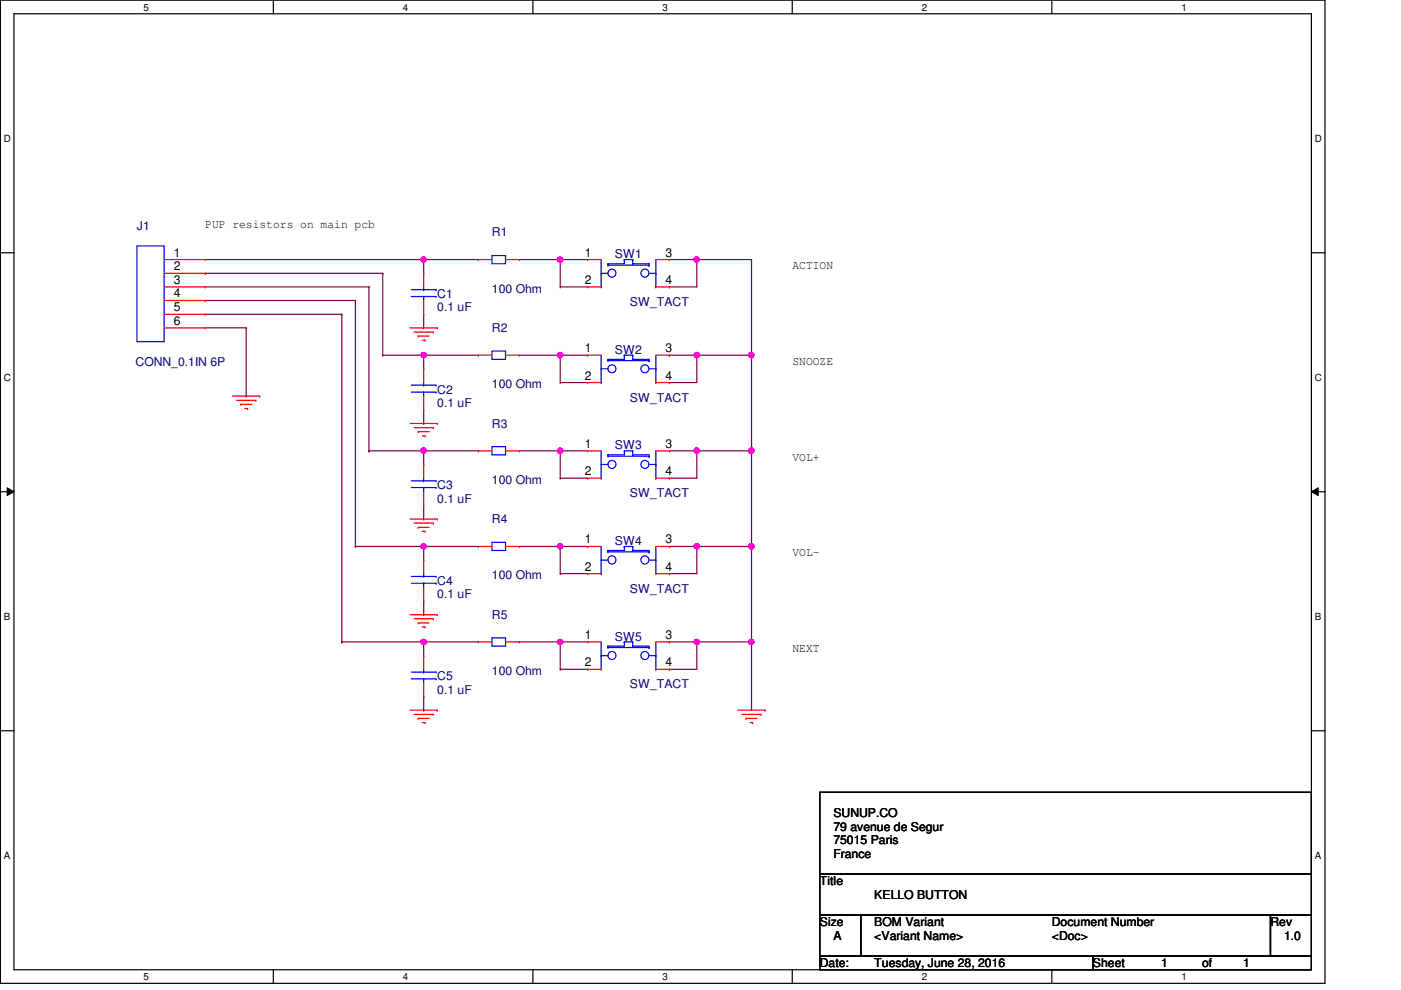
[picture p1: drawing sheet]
<svg xmlns="http://www.w3.org/2000/svg" width="297mm" height="210mm" viewBox="0 0 297 210" stroke-linecap="round" stroke-linejoin="round" font-family="sans-serif">
<path d="M.1 0h280.8v208.5h-280.8zM3 2.9h275v202.7h-275z" fill="none" stroke="#000" stroke-width=".25"/>
<g fill="#fff">
<path d="M30.4 .3h1.2v2.4h-1.2z"/>
<path d="M30.4 205.9h1.2v2.3h-1.2z"/>
</g>
<path d="M58 0v2.9M58 205.6v2.9" fill="none" stroke="#000" stroke-width=".25"/>
<g fill="#fff">
<path d="M85.4 .3h1.2v2.4h-1.2z"/>
<path d="M85.4 205.9h1.2v2.3h-1.2z"/>
</g>
<path d="M113 0v2.9M113 205.6v2.9" fill="none" stroke="#000" stroke-width=".25"/>
<g fill="#fff">
<path d="M140.5 .3h1.1v2.4h-1.1z"/>
<path d="M140.5 205.9h1.1v2.3h-1.1z"/>
</g>
<path d="M168 0v2.9M168 205.6v2.9" fill="none" stroke="#000" stroke-width=".25"/>
<g fill="#fff">
<path d="M195.4 .3h1.2v2.4h-1.2z"/>
<path d="M195.4 205.9h1.2v2.3h-1.2z"/>
</g>
<path d="M223 0v2.9M223 205.6v2.9" fill="none" stroke="#000" stroke-width=".25"/>
<g fill="#fff">
<path d="M250.5 .3h1.1v2.4h-1.1z"/>
<path d="M250.5 205.9h1.1v2.3h-1.1z"/>
<path d="M.8 28.2h1.5v2.4h-1.5z"/>
<path d="M278.8 28.2h1.4v2.4h-1.4z"/>
<path d="M.8 78.9h1.5v2.3h-1.5z"/>
<path d="M278.8 78.9h1.4v2.3h-1.4z"/>
</g>
<path d="M.1 53.6h2.9M278 53.6h2.9" fill="none" stroke="#000" stroke-width=".25"/>
<g fill="#fff">
<path d="M.8 129.6h1.4v2.3h-1.4z"/>
<path d="M278.8 129.6h1.3v2.3h-1.3z"/>
</g>
<path d="M.1 104.3h2.9M278 104.3h2.9" fill="none" stroke="#000" stroke-width=".25"/>
<path d="M1.5 103.4l1.5 .9-1.5 .8zM278 104.3l1.5-.9v1.7z" fill="#000"/>
<path d="M1.5 103.4l1.5 .9-1.5 .8zM278 104.3l1.5-.9v1.7z" fill="none" stroke="#000" stroke-width=".21"/>
<g fill="#fff">
<path d="M.8 180.3h1.4v2.3h-1.4z"/>
<path d="M278.8 180.3h1.3v2.3h-1.3z"/>
</g>
<path d="M.1 154.9h2.9M278 154.9h2.9" fill="none" stroke="#000" stroke-width=".25"/>
<path d="M118.8 55h.1M118.8 55v5.8M118.8 55h5.8M118.8 60.8h.1M118.8 60.8h5.8" fill="none" stroke="#800040" stroke-width=".25"/>
<circle cx="118.8" cy="55" r=".56" fill="#f0f"/>
<circle cx="118.8" cy="55" r=".56" fill="none" stroke="#f0f" stroke-width=".25"/>
<path d="M43.5 55h46.3M89.8 55h.1" fill="none" stroke="#800040" stroke-width=".25"/>
<circle cx="89.8" cy="55" r=".56" fill="#f0f"/>
<circle cx="89.8" cy="55" r=".56" fill="none" stroke="#f0f" stroke-width=".25"/>
<path d="M147.7 55h.1M147.7 55h11.6" fill="none" stroke="#800040" stroke-width=".25"/>
<circle cx="147.7" cy="55" r=".56" fill="#f0f"/>
<circle cx="147.7" cy="55" r=".56" fill="none" stroke="#f0f" stroke-width=".25"/>
<path d="M147.7 55h.1M147.7 55v5.8h-5.8M141.9 60.8h.1M147.7 75.3h.1M147.7 75.3h11.6" fill="none" stroke="#800040" stroke-width=".25"/>
<circle cx="147.7" cy="75.3" r=".57" fill="#f0f"/>
<circle cx="147.7" cy="75.3" r=".57" fill="none" stroke="#f0f" stroke-width=".25"/>
<path d="M118.8 75.3h.1M118.8 75.3v5.8M147.7 75.3h.1M147.7 75.3v5.8h-5.8M118.8 81.1h.1M118.8 81.1h5.8M141.9 81.1h.1" fill="none" stroke="#800040" stroke-width=".25"/>
<circle cx="118.8" cy="75.3" r=".57" fill="#f0f"/>
<circle cx="118.8" cy="75.3" r=".57" fill="none" stroke="#f0f" stroke-width=".25"/>
<path d="M118.8 75.3h.1M118.8 75.3h5.8M118.8 95.6h.1M118.8 95.6v5.8M118.8 95.6h5.8M147.7 95.6h.1M147.7 95.6h11.6M118.8 101.4h.1M118.8 101.4h5.8" fill="none" stroke="#800040" stroke-width=".25"/>
<circle cx="159.3" cy="95.5" r=".56" fill="#f0f"/>
<circle cx="159.3" cy="95.5" r=".56" fill="none" stroke="#f0f" stroke-width=".25"/>
<circle cx="147.7" cy="95.6" r=".56" fill="#f0f"/>
<circle cx="147.7" cy="95.6" r=".56" fill="none" stroke="#f0f" stroke-width=".25"/>
<path d="M147.7 95.6h.1M147.7 95.6v5.8h-5.8M118.8 115.9h.1M118.8 115.9h5.8M141.9 101.4h.1" fill="none" stroke="#800040" stroke-width=".25"/>
<circle cx="118.8" cy="115.8" r=".56" fill="#f0f"/>
<circle cx="118.8" cy="115.8" r=".56" fill="none" stroke="#f0f" stroke-width=".25"/>
<path d="M118.8 115.9h.1M118.8 115.9v5.7M147.7 115.9h.1M147.7 115.9h11.6M118.8 121.6h.1M118.8 121.6h5.8" fill="none" stroke="#800040" stroke-width=".25"/>
<circle cx="159.3" cy="115.8" r=".56" fill="#f0f"/>
<circle cx="159.3" cy="115.8" r=".56" fill="none" stroke="#f0f" stroke-width=".25"/>
<circle cx="147.7" cy="115.8" r=".56" fill="#f0f"/>
<circle cx="147.7" cy="115.8" r=".56" fill="none" stroke="#f0f" stroke-width=".25"/>
<path d="M147.7 115.9h.1M147.7 115.9v5.7h-5.8M118.8 136.1h.1M118.8 136.1h5.8M141.9 121.6h.1" fill="none" stroke="#800040" stroke-width=".25"/>
<circle cx="118.8" cy="136.1" r=".56" fill="#f0f"/>
<circle cx="118.8" cy="136.1" r=".56" fill="none" stroke="#f0f" stroke-width=".25"/>
<path d="M118.8 136.1h.1M118.8 136.1v5.8M147.7 136.1h.1M147.7 136.1h11.6M118.8 141.9h.1M118.8 141.9h5.8" fill="none" stroke="#800040" stroke-width=".25"/>
<circle cx="147.7" cy="136.1" r=".56" fill="#f0f"/>
<circle cx="147.7" cy="136.1" r=".56" fill="none" stroke="#f0f" stroke-width=".25"/>
<path d="M159.3 55h.1M159.3 55v20.3M147.7 136.1h.1M147.7 136.1v5.8h-5.8M159.3 136.1h.1M159.3 136.1v14.5M141.9 141.9h.1" fill="none" stroke="#800040" stroke-width=".25"/>
<circle cx="159.3" cy="136.1" r=".56" fill="#f0f"/>
<circle cx="159.3" cy="136.1" r=".56" fill="none" stroke="#f0f" stroke-width=".25"/>
<path d="M159.3 95.6h.1M159.3 95.6v20.3" fill="none" stroke="#800040" stroke-width=".25"/>
<circle cx="159.3" cy="95.5" r=".56" fill="#f0f"/>
<circle cx="159.3" cy="95.5" r=".56" fill="none" stroke="#f0f" stroke-width=".25"/>
<path d="M159.3 75.3h.1M159.3 75.3v20.3" fill="none" stroke="#800040" stroke-width=".25"/>
<circle cx="159.3" cy="75.3" r=".56" fill="#f0f"/>
<circle cx="159.3" cy="75.3" r=".56" fill="none" stroke="#f0f" stroke-width=".25"/>
<g fill="none" stroke="#800040" stroke-width=".25">
<path d="M43.5 58h.1M43.5 58h37.6M81.1 58h.1M81.1 58v17.3M43.5 63.7h.1M43.5 60.8h34.7M43.5 63.7h31.8M43.5 66.6h29M43.5 69.5h8.7M52.2 69.5h.1M52.2 69.5v14.5M72.5 66.6h.1"/>
<path d="M72.5 66.6v69.5M75.3 63.7h.1M75.3 63.7v52.2M78.2 60.8h.1M78.2 60.8v34.8M89.8 69.5h.1M89.8 66.6v2.9M141.9 75.3h.1M141.9 75.3h5.8M52.2 84h.1M78.2 95.6h.1M89.8 89.8h.1"/>
<path d="M89.8 86.9v2.9M141.9 95.6h.1M141.9 95.6h5.8M89.8 110.1h.1M89.8 107.1v3M141.9 115.9h.1M141.9 115.9h5.8M159.3 115.9h.1M159.3 115.9v20.2M72.5 136.1h.1M89.8 130.3h.1M89.8 127.4v2.9"/>
<path d="M141.9 136.1h.1M141.9 136.1h5.8M89.8 150.6h.1M89.8 147.7v2.9"/>
</g>
<circle cx="159.3" cy="115.8" r=".56" fill="#f0f"/>
<circle cx="159.3" cy="115.8" r=".56" fill="none" stroke="#f0f" stroke-width=".25"/>
<path d="M110.1 55h8.7M118.8 55h.1M141.9 55h.1M141.9 55h5.8M89.8 75.3h.1M89.8 75.3h11.6M89.8 95.6h.1M89.8 95.6h11.6M89.8 115.9h.1M89.8 115.9h11.6M89.8 136.1h.1M89.8 136.1h11.6" fill="none" stroke="#800040" stroke-width=".25"/>
<circle cx="89.8" cy="136.1" r=".56" fill="#f0f"/>
<circle cx="89.8" cy="136.1" r=".56" fill="none" stroke="#f0f" stroke-width=".25"/>
<path d="M89.8 55h.1M89.8 55v3M89.8 55h11.6M101.4 55h.1M89.8 75.3h.1M89.8 75.3v2.9M110.1 75.3h8.7M118.8 75.3h.1" fill="none" stroke="#800040" stroke-width=".25"/>
<circle cx="89.8" cy="75.3" r=".57" fill="#f0f"/>
<circle cx="89.8" cy="75.3" r=".57" fill="none" stroke="#f0f" stroke-width=".25"/>
<path d="M81.1 75.3h.1M81.1 75.3h8.7M110.1 95.6h8.7M118.8 95.6h.1" fill="none" stroke="#800040" stroke-width=".25"/>
<circle cx="118.8" cy="95.6" r=".56" fill="#f0f"/>
<circle cx="118.8" cy="95.6" r=".56" fill="none" stroke="#f0f" stroke-width=".25"/>
<path d="M89.8 95.6h.1M89.8 95.6v2.9" fill="none" stroke="#800040" stroke-width=".25"/>
<circle cx="89.8" cy="95.6" r=".56" fill="#f0f"/>
<circle cx="89.8" cy="95.6" r=".56" fill="none" stroke="#f0f" stroke-width=".25"/>
<path d="M78.2 95.6h.1M78.2 95.6h11.6M89.8 115.9h.1M89.8 115.9v2.8M110.1 115.9h8.7M118.8 115.9h.1" fill="none" stroke="#800040" stroke-width=".25"/>
<circle cx="89.8" cy="115.8" r=".56" fill="#f0f"/>
<circle cx="89.8" cy="115.8" r=".56" fill="none" stroke="#f0f" stroke-width=".25"/>
<path d="M75.3 115.9h.1M75.3 115.9h14.5M72.5 136.1h.1M72.5 136.1h17.3M89.8 136.1h.1M89.8 136.1v2.9M110.1 136.1h8.7M118.8 136.1h.1" fill="none" stroke="#800040" stroke-width=".25"/>
<g fill="none" stroke="#f00" stroke-width=".25">
<path d="M34.8 55h8.7M34.8 58h8.7M43.5 55h.1M43.5 58h.1M89.8 58h.1M89.8 58v2.8M101.4 55h.1M101.4 55h2.9M107.2 55h2.9M110.1 55h.1M124.6 55h.1M124.6 55h2.9"/>
<path d="M139.1 55h2.8M141.9 55h.1M34.8 69.5h8.7M34.8 60.8h8.7M34.8 63.7h8.7M34.8 66.6h8.7M43.5 60.8h.1M43.5 63.7h.1M43.5 66.6h.1M43.5 69.5h.1M86.9 69.5h5.8M87.8 70.4h4.1"/>
<path d="M88.7 71.2h.1M88.7 71.2h2.3M89.5 72.1h.6M89.8 78.2h.1M89.8 66.6h.1M89.8 63.7v2.9M89.8 78.2v2.9M90.1 72.1h.1M91.9 70.4h.1M92.7 69.5h.1M101.4 75.3h.1M101.4 75.3h2.9"/>
<path d="M107.2 75.3h2.9M110.1 75.3h.1M124.6 60.8h.1M124.6 75.3h.1M124.6 60.8h2.9M124.6 75.3h2.9M139.1 60.8h2.8M139.1 75.3h2.8M141.9 60.8h.1M141.9 75.3h.1M49.3 84h5.8M50.2 84.9h4"/>
<path d="M51 85.7h.1M51 85.7h2.3M51.9 86.6h.6M52.5 86.6h.1M54.2 84.9h.1M55.1 84h.1M86.9 89.8h5.8M87.8 90.7h4.1M88.7 91.5h.1M88.7 91.5h2.3M89.5 92.4h.6M89.8 98.5h.1"/>
<path d="M89.8 86.9h.1M89.8 84v2.9M89.8 98.5v2.9M90.1 92.4h.1M91.9 90.7h.1M92.7 89.8h.1M101.4 95.6h.1M101.4 95.6h2.9M107.2 95.6h2.9M110.1 95.6h.1M124.6 81.1h.1M124.6 95.6h.1"/>
<path d="M124.6 95.6h2.9M124.6 81.1h2.9M139.1 95.6h2.8M139.1 81.1h2.8M141.9 81.1h.1M141.9 95.6h.1M86.9 110.1h5.8M87.8 110.9h4.1M88.7 111.8h.1M88.7 111.8h2.3M89.5 112.6h.6M89.8 107.1h.1"/>
<path d="M89.8 118.7h.1M89.8 104.3v2.8M89.8 118.7v2.9M90.1 112.6h.1M91.9 110.9h.1M92.7 110.1h.1M101.4 115.9h.1M101.4 115.9h2.9M107.2 115.9h2.9M110.1 115.9h.1M124.6 101.4h.1M124.6 115.9h.1"/>
<path d="M124.6 101.4h2.9M124.6 115.9h2.9M139.1 101.4h2.8M139.1 115.9h2.8M141.9 101.4h.1M141.9 115.9h.1M86.9 130.3h5.8M87.8 131.2h4.1M88.7 132.1h.1M88.7 132.1h2.3M89.5 132.9h.6M89.8 139h.1"/>
<path d="M89.8 127.4h.1M89.8 124.5v2.9M89.8 139v2.9M90.1 132.9h.1M91.9 131.2h.1M92.7 130.3h.1M101.4 136.1h.1M101.4 136.1h2.9M107.2 136.1h2.9M110.1 136.1h.1M124.6 121.6h.1M124.6 136.1h.1"/>
<path d="M124.6 136.1h2.9M124.6 121.6h2.9M139.1 136.1h2.8M139.1 121.6h2.8M141.9 121.6h.1M141.9 136.1h.1M86.9 150.6h5.8M87.8 151.5h4.1M88.7 152.3h.1M88.7 152.3h2.3M89.5 153.2h.6M89.8 147.7h.1"/>
<path d="M89.8 144.8v2.9M90.1 153.2h.1M91.9 151.5h.1M92.7 150.6h.1M124.6 141.9h.1M124.6 141.9h2.9M139.1 141.9h2.8M141.9 141.9h.1M156.4 150.6h5.8M157.3 151.5h4M158.2 152.3h.1M158.2 152.3h2.3"/>
<path d="M159 153.2h.6M159.6 153.2h.1M161.3 151.5h.1M162.2 150.6h.1"/>
</g>
<path d="M173.8 168h104.2v17.3h-104.2zM173.8 185.3h104.2v8.7h-104.2zM173.8 194h8.7v8.7h-8.7zM182.5 194h86.9v8.7h-86.9zM269.4 194h8.6v8.7h-8.6zM173.8 202.7h57.9v2.9h-57.9zM231.7 202.7h46.3v2.9h-46.3z" fill="none" stroke="#000" stroke-width=".25"/>
<g fill="none" stroke="#00f" stroke-width=".25">
<path d="M29 52.2h5.8v20.2h-5.8zM104.3 54.2h2.9v1.7h-2.9zM127.5 58h.1M127.5 58h1.4M127.5 55v5.8M128.9 55.9h.1M128.9 56.2h.1M128.9 56.2h8.7M128.9 55.9v.3M132.4 55h.1M132.4 55v.9h-3.5M132.4 55h1.8"/>
<path d="M134.2 55.9h.1M134.2 55h.1M134.2 55.9h3.4v.3M134.2 55v.9M137.6 56.2h.1M137.6 58h1.5M139.1 58h.1M139.1 55v5.8M87.2 62.9h5.3M87.2 61.4h5.3M89.8 61.4h.1M89.8 62.9h.1"/>
<path d="M89.8 60.8v.6M89.8 62.9v.8M92.5 62.9h.1M92.5 61.4h.1M104.3 74.4h2.9v1.8h-2.9zM127.5 60.8h.1M127.5 78.2h.1M127.5 75.3v5.8M127.5 78.2h1.4M128.9 76.2h.1M128.9 76.5h.1M128.9 76.2v.3"/>
<path d="M128.9 76.5h8.7M132.4 75.3h.1M132.4 75.3v.9h-3.5M132.4 75.3h1.8M134.2 76.2h.1M134.2 75.3h.1M134.2 75.3v.9M134.2 76.2h3.4v.3M137.6 76.5h.1M137.6 78.2h1.5M139.1 60.8h.1M139.1 78.2h.1"/>
<path d="M139.1 75.3v5.8M87.2 83.1h5.3M87.2 81.7h5.3M89.8 81.7h.1M89.8 83.1h.1M89.8 81.1v.6M89.8 83.1v.9M92.5 83.1h.1M92.5 81.7h.1M104.3 94.7h2.9v1.7h-2.9zM127.5 81.1h.1M127.5 98.5h.1"/>
<path d="M127.5 95.6v5.8M127.5 98.5h1.4M128.9 96.4h.1M128.9 96.7h.1M128.9 96.4v.3M128.9 96.7h8.7M132.4 95.6h.1M132.4 95.6v.8h-3.5M132.4 95.6h1.8M134.2 96.4h.1M134.2 95.6h.1M134.2 95.6v.8"/>
<path d="M134.2 96.4h3.4v.3M137.6 96.7h.1M137.6 98.5h1.5M139.1 81.1h.1M139.1 98.5h.1M139.1 95.6v5.8M87.2 103.4h5.3M87.2 101.9h5.3M89.8 101.9h.1M89.8 103.4h.1M89.8 101.4v.5M89.8 103.4v.9"/>
<path d="M92.5 103.4h.1M92.5 101.9h.1M104.3 115h2.9v1.7h-2.9zM127.5 101.4h.1M127.5 118.7h.1M127.5 115.9v5.7M127.5 118.7h1.4M128.9 116.7h.1M128.9 117h.1M128.9 116.7v.3M128.9 117h8.7M132.4 115.9h.1"/>
<path d="M132.4 115.9v.8h-3.5M132.4 115.9h1.8M134.2 116.7h.1M134.2 115.9h.1M134.2 115.9v.8M134.2 116.7h3.4v.3M137.6 117h.1M137.6 118.7h1.5M139.1 101.4h.1M139.1 118.7h.1M139.1 115.9v5.7M87.2 123.7h5.3"/>
<path d="M87.2 122.2h5.3M89.8 122.2h.1M89.8 123.7h.1M89.8 121.6v.6M89.8 123.7v.8M92.5 123.7h.1M92.5 122.2h.1M104.3 135.3h2.9v1.7h-2.9zM127.5 121.6h.1M127.5 139h.1M127.5 136.1v5.8M127.5 139h1.4"/>
<path d="M128.9 137h.1M128.9 137.3h.1M128.9 137v.3M128.9 137.3h8.7M132.4 136.1h.1M132.4 136.1v.9h-3.5M132.4 136.1h1.8M134.2 137h.1M134.2 136.1h.1M134.2 136.1v.9M134.2 137h3.4v.3M137.6 137.3h.1"/>
<path d="M137.6 139h1.5M139.1 121.6h.1M139.1 139h.1M139.1 136.1v5.8M87.2 143.9h5.3M87.2 142.5h5.3M89.8 142.5h.1M89.8 143.9h.1M89.8 141.9v.6M89.8 143.9v.9M92.5 143.9h.1M92.5 142.5h.1"/>
<path d="M127.5 141.9h.1M139.1 141.9h.1"/>
<circle cx="129.7" cy="57.9" r=".85"/>
<circle cx="136.7" cy="57.9" r=".85"/>
<circle cx="129.7" cy="78.2" r=".85"/>
<circle cx="136.7" cy="78.2" r=".85"/>
<circle cx="129.7" cy="98.5" r=".85"/>
<circle cx="136.7" cy="98.5" r=".85"/>
<circle cx="129.7" cy="118.7" r=".86"/>
<circle cx="136.7" cy="118.7" r=".86"/>
<circle cx="129.7" cy="139" r=".85"/>
<circle cx="136.7" cy="139" r=".85"/>
</g>
<circle cx="118.8" cy="55" r=".56" fill="#f0f"/>
<circle cx="118.8" cy="55" r=".56" fill="none" stroke="#f0f" stroke-width=".25"/>
<circle cx="89.8" cy="55" r=".56" fill="#f0f"/>
<circle cx="89.8" cy="55" r=".56" fill="none" stroke="#f0f" stroke-width=".25"/>
<circle cx="147.7" cy="55" r=".56" fill="#f0f"/>
<circle cx="147.7" cy="55" r=".56" fill="none" stroke="#f0f" stroke-width=".25"/>
<circle cx="147.7" cy="75.3" r=".57" fill="#f0f"/>
<circle cx="147.7" cy="75.3" r=".57" fill="none" stroke="#f0f" stroke-width=".25"/>
<circle cx="118.8" cy="75.3" r=".57" fill="#f0f"/>
<circle cx="118.8" cy="75.3" r=".57" fill="none" stroke="#f0f" stroke-width=".25"/>
<circle cx="159.3" cy="95.5" r=".56" fill="#f0f"/>
<circle cx="159.3" cy="95.5" r=".56" fill="none" stroke="#f0f" stroke-width=".25"/>
<circle cx="147.7" cy="95.6" r=".56" fill="#f0f"/>
<circle cx="147.7" cy="95.6" r=".56" fill="none" stroke="#f0f" stroke-width=".25"/>
<circle cx="118.8" cy="115.8" r=".56" fill="#f0f"/>
<circle cx="118.8" cy="115.8" r=".56" fill="none" stroke="#f0f" stroke-width=".25"/>
<circle cx="159.3" cy="115.8" r=".56" fill="#f0f"/>
<circle cx="159.3" cy="115.8" r=".56" fill="none" stroke="#f0f" stroke-width=".25"/>
<circle cx="147.7" cy="115.8" r=".56" fill="#f0f"/>
<circle cx="147.7" cy="115.8" r=".56" fill="none" stroke="#f0f" stroke-width=".25"/>
<circle cx="118.8" cy="136.1" r=".56" fill="#f0f"/>
<circle cx="118.8" cy="136.1" r=".56" fill="none" stroke="#f0f" stroke-width=".25"/>
<circle cx="147.7" cy="136.1" r=".56" fill="#f0f"/>
<circle cx="147.7" cy="136.1" r=".56" fill="none" stroke="#f0f" stroke-width=".25"/>
<circle cx="159.3" cy="136.1" r=".56" fill="#f0f"/>
<circle cx="159.3" cy="136.1" r=".56" fill="none" stroke="#f0f" stroke-width=".25"/>
<circle cx="159.3" cy="95.5" r=".56" fill="#f0f"/>
<circle cx="159.3" cy="95.5" r=".56" fill="none" stroke="#f0f" stroke-width=".25"/>
<circle cx="159.3" cy="75.3" r=".56" fill="#f0f"/>
<circle cx="159.3" cy="75.3" r=".56" fill="none" stroke="#f0f" stroke-width=".25"/>
<circle cx="159.3" cy="115.8" r=".56" fill="#f0f"/>
<circle cx="159.3" cy="115.8" r=".56" fill="none" stroke="#f0f" stroke-width=".25"/>
<circle cx="89.8" cy="136.1" r=".56" fill="#f0f"/>
<circle cx="89.8" cy="136.1" r=".56" fill="none" stroke="#f0f" stroke-width=".25"/>
<circle cx="89.8" cy="75.3" r=".57" fill="#f0f"/>
<circle cx="89.8" cy="75.3" r=".57" fill="none" stroke="#f0f" stroke-width=".25"/>
<circle cx="118.8" cy="95.6" r=".56" fill="#f0f"/>
<circle cx="118.8" cy="95.6" r=".56" fill="none" stroke="#f0f" stroke-width=".25"/>
<circle cx="89.8" cy="95.6" r=".56" fill="#f0f"/>
<circle cx="89.8" cy="95.6" r=".56" fill="none" stroke="#f0f" stroke-width=".25"/>
<circle cx="89.8" cy="115.8" r=".56" fill="#f0f"/>
<circle cx="89.8" cy="115.8" r=".56" fill="none" stroke="#f0f" stroke-width=".25"/>
<g font-size="2.6" fill="#000080">
<text x="29" y="48.7">J1</text>
<text x="104.3" y="50.1">R1</text>
<text x="130.4" y="54.8">SW1</text>
<text x="92.7" y="63.2">C1</text>
<text x="104.3" y="62">100 Ohm</text>
<text x="133.6" y="64.9">SW_TACT</text>
<text x="92.7" y="66">0.1 uF</text>
<text x="104.3" y="70.4">R2</text>
<text x="28.7" y="77.6">CONN_0.1IN 6P</text>
<text x="130.4" y="75">SW2</text>
<text x="92.7" y="83.4">C2</text>
<text x="104.3" y="82.3">100 Ohm</text>
<text x="92.7" y="86.3">0.1 uF</text>
<text x="133.6" y="85.2">SW_TACT</text>
<text x="104.3" y="90.7">R3</text>
<text x="130.4" y="95.3">SW3</text>
<text x="92.7" y="103.7">C3</text>
<text x="92.7" y="106.6">0.1 uF</text>
<text x="104.3" y="102.5">100 Ohm</text>
<text x="133.6" y="105.5">SW_TACT</text>
<text x="104.3" y="111">R4</text>
<text x="130.4" y="115.6">SW4</text>
<text x="92.7" y="124">C4</text>
<text x="104.3" y="122.8">100 Ohm</text>
<text x="133.6" y="125.7">SW_TACT</text>
<text x="92.7" y="126.9">0.1 uF</text>
<text x="104.3" y="131.2">R5</text>
<text x="130.4" y="135.8">SW5</text>
<text x="104.3" y="143.1">100 Ohm</text>
<text x="92.7" y="144.2">C5</text>
<text x="92.7" y="147.2">0.1 uF</text>
<text x="133.6" y="146">SW_TACT</text>
</g>
<g font-size="2.6">
<text x="43.5" y="48.4">PUP resistors on main pcb</text>
<text x="36.8" y="54.4">1</text>
<text x="36.8" y="57.3">2</text>
<text x="124" y="54.4">1</text>
<text x="141.1" y="54.4">3</text>
<text x="168" y="57.1">ACTION</text>
<text x="36.8" y="60.2">3</text>
<text x="36.8" y="63.1">4</text>
<text x="36.8" y="66">5</text>
<text x="124" y="60.2">2</text>
<text x="141.1" y="60.2">4</text>
<text x="36.8" y="68.9">6</text>
<text x="124" y="74.7">1</text>
<text x="141.1" y="74.7">3</text>
<text x="168" y="77.4">SNOOZE</text>
<text x="124" y="80.5">2</text>
<text x="141.1" y="80.5">4</text>
<text x="124" y="95">1</text>
<text x="141.1" y="95">3</text>
<text x="124" y="100.8">2</text>
<text x="141.1" y="100.8">4</text>
<text x="168" y="97.7">VOL+</text>
<text x="124" y="115.2">1</text>
<text x="141.1" y="115.2">3</text>
<text x="168" y="117.9">VOL-</text>
<text x="124" y="121">2</text>
<text x="141.1" y="121">4</text>
<text x="124" y="135.5">1</text>
<text x="141.1" y="135.5">3</text>
<text x="124" y="141.3">2</text>
<text x="141.1" y="141.3">4</text>
<text x="168" y="138.2">NEXT</text>
<text x="176.7" y="173.2">SUNUP.CO</text>
<text x="176.7" y="176.1">79 avenue de Segur</text>
<text x="176.7" y="179">75015 Paris</text>
<text x="176.7" y="181.9">France</text>
<text x="173.8" y="187.7">Title</text>
<text x="185.4" y="190.6">KELLO BUTTON</text>
<text x="173.8" y="196.3">Size</text>
<text x="185.4" y="196.3">BOM Variant</text>
<text x="223" y="196.3">Document Number</text>
<text x="269.4" y="196.3">Rev</text>
<text x="176.7" y="199.3">A</text>
<text x="185.4" y="199.3">&lt;Variant Name&gt;</text>
<text x="223" y="199.3">&lt;Doc&gt;</text>
<text x="272.2" y="199.3">1.0</text>
<text x="173.8" y="205.1">Date:</text>
<text x="185.4" y="205.1">Tuesday, June 28, 2016</text>
<text x="231.7" y="205.1">Sheet</text>
<text x="246.2" y="205.1">1</text>
<text x="254.9" y="205.1">of</text>
<text x="263.6" y="205.1">1</text>
</g>
<g font-size="2.1">
<text x="30.4" y="2.2">5</text>
<text x="85.4" y="2.2">4</text>
<text x="140.5" y="2.2">3</text>
<text x="195.4" y="2.2">2</text>
<text x="250.5" y="2.2">1</text>
<text x=".8" y="30.1">D</text>
<text x="278.8" y="30.1">D</text>
<text x=".8" y="80.8">C</text>
<text x="278.8" y="80.8">C</text>
<text x=".8" y="131.5">B</text>
<text x="278.8" y="131.5">B</text>
<text x=".8" y="182.2">A</text>
<text x="278.8" y="182.2">A</text>
<text x="30.4" y="207.8">5</text>
<text x="85.4" y="207.8">4</text>
<text x="140.5" y="207.8">3</text>
<text x="195.4" y="207.8">2</text>
<text x="250.5" y="207.8">1</text>
</g>
</svg>
